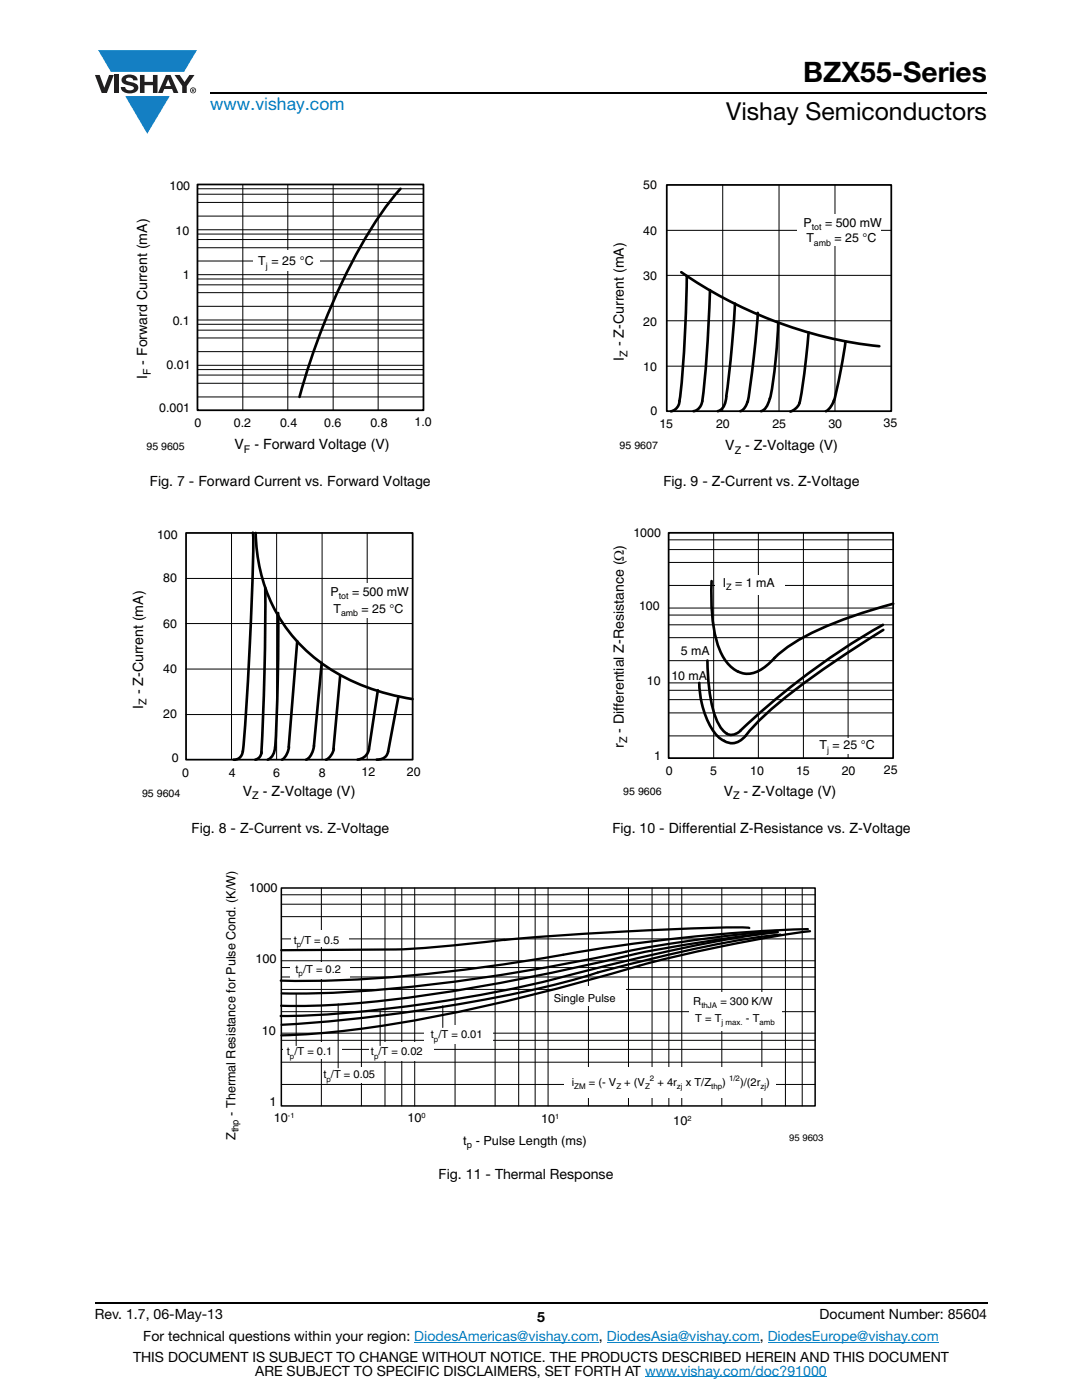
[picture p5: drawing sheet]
<svg xmlns="http://www.w3.org/2000/svg" width="216mm" height="279mm" viewBox="0 0 216 279" stroke-linecap="round" stroke-linejoin="round" font-family="sans-serif">
<g fill="#147fc3">
<path d="M19.6 10h19.7l-2.6 4.3h-1.1h-13.5z"/>
<path d="M25 19.2h8.9l-4.5 7.5z"/>
</g>
<g fill="#231f20">
<path d="M18.9 15h1l.9 2.5 1-2.5h.9l-1.4 3.6h-1z"/>
<path d="M22.9 15h.9v3.6h-.9z"/>
<path d="M24.6 15.3a2.1 2.1 0 0 1 2.8 .3l.1 .4h-.9a.79 .79 0 0 0-.7-.5 .79 .79 0 0 0-.8 .4l.3 .3 1 .2a1.08 1.08 0 0 1 1.2 1 1.08 1.08 0 0 1-1.1 1.2 1.73 1.73 0 0 1-2.4-1.2h.9a.96 .96 0 0 0 .8 .6 .96 .96 0 0 0 .9-.4 1.31 1.31 0 0 0-1.2-.6 1.03 1.03 0 0 1-1.1-.6 1.03 1.03 0 0 1 .2-1.1z"/>
<path d="M27.9 15h.9v1.3h1.7v-1.3h.9v3.6h-.9v-1.6h-1.7v1.6h-.9z"/>
<path d="M34.8 15h1.1l.9 1.4 1-1.4h1l-1.5 2.2v1.4h-.9v-1.4z"/>
<path d="M33.6 15.9l.5 1.3h-1.1zM33.1 15l-1.6 3.6h1l.3-.8h1.5l.3 .8h1l-1.6-3.6z"/>
<path d="M38.1 18a.46 .46 0 0 1 .9 0 .46 .46 0 0 1-.9 0zM37.9 18a.6 .6 0 0 0 1.2 0 .6 .6 0 0 0-1.2 0z"/>
<path d="M38.4 17.8h.2v.2h-.2zM38.3 17.7v.7h.1v-.3l.4 .3-.2-.3 .2-.2-.1-.2z"/>
</g>
<path d="M42 18.6h155M18.9 260h178.1" fill="none" stroke="#000" stroke-width=".36"/>
<path d="M82.7 267.9h36.8M121.1 267.9h30.5M128.7 274.8h36.3M153.2 267.9h34.1" fill="none" stroke="#007ec4" stroke-width=".2"/>
<path d="M39.4 36.8h45.1v45.1h-45.1z" fill="none" stroke="#000" stroke-width=".35"/>
<g fill="none" stroke="#000" stroke-width=".2">
<path d="M39.4 37.7h45.1M39.4 38.8h45.1M48.5 36.8v45.1M57.4 36.8v45.1M66.5 36.8v45.1M75.5 36.8v45.1M39.4 55.7h45.1M39.4 56.8h45.1M39.4 58.4h45.1M39.4 46.7h45.1M39.4 47.8h45.1M39.4 49.4h45.1"/>
<path d="M39.4 52.1h45.1M39.4 40.4h45.1M39.4 43.1h45.1M39.4 54.8h45.1M39.4 45.9h45.1M39.4 73.8h45.1M39.4 74.9h45.1M39.4 76.5h45.1M39.4 79.2h45.1M39.4 64.7h45.1M39.4 65.9h45.1M39.4 67.4h45.1"/>
<path d="M39.4 70.2h45.1M39.4 61.1h45.1M39.4 72.9h45.1M39.4 63.9h45.1"/>
</g>
<path d="M79.9 37.7a87.3 87.3 0 0 0-13.7 23.1l-3.4 8.8-3 9.6" fill="none" stroke="#000" stroke-width=".53"/>
<path d="M50.5 50h13.2v4h-13.2z" fill="#fff"/>
<path d="M37.1 106.4h45.2v45.2h-45.2z" fill="none" stroke="#000" stroke-width=".35"/>
<path d="M37.1 115.4h45.2M46.2 106.4v45.2M55.2 106.4v45.2M64.3 106.4v45.2M73.3 106.4v45.2M37.1 133.5h45.2M37.1 124.4h45.2M37.1 142.6h45.2" fill="none" stroke="#000" stroke-width=".2"/>
<g fill="none" stroke="#000" stroke-width=".53">
<path d="M50.5 106.3a387.4 387.4 0 0 1-1.1 30.4l-.9 13.3M51 106.4a32.3 32.3 0 0 0 21.6 30.5 47.1 47.1 0 0 0 9.7 2.6M52.9 117.3l-.1 17-.6 16.1M55.5 122.3l-.1 14.6-.5 12.2M59.3 128l-1.7 21.1M64.2 132.3l-1.6 16.6a3.6 3.6 0 0 1-1.5 2.7M67.9 134.8l-1.4 14.7M75.4 137.8l-1.8 11.7a2.49 2.49 0 0 1-2.2 2.1M79.5 139l-2 11a1.97 1.97 0 0 1-2.3 1.6M48.4 150a1.69 1.69 0 0 1-1.8 1.6M52.2 150.1l-.3 .9-.5 .4-.5 .2M54.9 149.1a2.57 2.57 0 0 1-1.5 2.5"/>
<path d="M57.7 149a3.6 3.6 0 0 1-1.4 2.6M66.6 149.4a2.96 2.96 0 0 1-1.6 2.2"/>
</g>
<path d="M64.6 116.4h14.8v6.9h-14.8z" fill-rule="evenodd" fill="#fff"/>
<path d="M133 36.9h44.8v45.2h-44.8z" fill="none" stroke="#000" stroke-width=".35"/>
<path d="M144.2 36.9v45.2M155.4 36.9v45.2M166.6 36.9v45.2M133 55h44.8M133 46h44.8M133 73.1h44.8M133 64h44.8" fill="none" stroke="#000" stroke-width=".2"/>
<path d="M135.9 54.3a85.8 85.8 0 0 0 39.6 14.8M137 55.1v.8a226.2 226.2 0 0 1-1.5 24.8l-.7 .9-.9 .5M141.7 57.9a199 199 0 0 1-1.7 22.7l-.4 .7a1.8 1.8 0 0 1-1.2 .8M144.9 79.1a2.82 2.82 0 0 1-1.7 3M146.7 60.6l-.7 9.4-1.1 9.1M151.2 62.4a198.9 198.9 0 0 1-2 17.8M153.6 79.5a3.1 3.1 0 0 1-1.7 2.6M155.3 64.6a99.4 99.4 0 0 1-1.7 15M161.3 66.3a119.5 119.5 0 0 1-1.9 14.4l-.7 .9-1 .5M166.4 79.9a4 4 0 0 1-1.6 2.2M168.7 68.2a106.3 106.3 0 0 1-2.4 12M149.1 80.2a2.7 2.7 0 0 1-1.4 1.9" fill="none" stroke="#000" stroke-width=".53"/>
<path d="M159 42.7h16.8v6.2h-16.8z" fill="#fff"/>
<path d="M133.4 106.3h44.8v45h-44.8z" fill="none" stroke="#000" stroke-width=".35"/>
<g fill="none" stroke="#000" stroke-width=".2">
<path d="M133.4 107.7h44.8M133.4 109.7h44.8M133.4 112.2h44.8M133.4 116.8h44.8M142.4 106.3v45M151.3 106.3v45M160.3 106.3v45M169.2 106.3v45M133.4 136.3h44.8M133.4 121.3h44.8M133.4 137.8h44.8M133.4 139.6h44.8"/>
<path d="M133.4 122.7h44.8M133.4 124.7h44.8M133.4 127.3h44.8M133.4 131.9h44.8M133.4 142.3h44.8M133.4 146.9h44.8"/>
</g>
<path d="M142 116a34.2 34.2 0 0 0 1.7 14 7.4 7.4 0 0 0 3.6 4M139.5 136.3a18 18 0 0 0 3.4 10.4 3.7 3.7 0 0 0 4.6 1.2l1.3-1.1M141.2 131.8a33.3 33.3 0 0 0 1.9 12.2 4 4 0 0 0 2.6 2.7 2.81 2.81 0 0 0 2.1-.9M176.2 124.7a146.2 146.2 0 0 0-28.4 21.1M176.3 125.7a159.8 159.8 0 0 0-24.1 17.5l-3.4 3.6M178.2 120.5a75.4 75.4 0 0 0-20 7.9l-2 1.4-1.6 1.5a7.9 7.9 0 0 1-5.4 3.2l-1-.1-.9-.4" fill="none" stroke="#000" stroke-width=".53"/>
<g fill="#fff">
<path d="M163.5 147.3h11.3v3.1h-11.3z"/>
<path d="M142.8 114.9h13.9v3.8h-13.9z"/>
</g>
<path d="M56.1 177.2h106.6v43.5h-106.6z" fill="none" stroke="#000" stroke-width=".3"/>
<g fill="none" stroke="#000" stroke-width=".2">
<path d="M56.1 178.6h106.5M64.1 177.2v43.5M72.1 177.2v43.5M76.8 177.2v43.5M80.2 177.2v43.5M82.8 177.2v43.5M90.8 177.2v43.5M98.8 177.2v43.5M103.5 177.2v43.5M106.8 177.2v43.5M109.4 177.2v43.5M117.4 177.2v43.5"/>
<path d="M125.4 177.2v43.5M130.1 177.2v43.5M133.5 177.2v43.5M136 177.2v43.5M144 177.2v43.5M152 177.2v43.5M156.7 177.2v43.5M160.1 177.2v43.5M56.1 193.1h106.5M56.1 195h106.5M56.1 197.5h106.5M56.1 180.5h106.5"/>
<path d="M56.1 182.9h106.5M56.1 187.4h106.5M56.1 191.7h106.6M56.1 207.6h106.5M56.1 209.4h106.5M56.1 212h106.5M56.1 216.4h106.5M56.1 201.9h106.5M56.1 206.2h106.6"/>
</g>
<g fill="#fff">
<path d="M58.1 185.7h11.5v3.3h-11.5z" fill-rule="evenodd"/>
<path d="M57.9 191.9h11.9v3.4h-11.9z" fill-rule="evenodd"/>
<path d="M56.5 208h11.8v3.3h-11.8z" fill-rule="evenodd"/>
<path d="M73.6 208h12.9v3.6h-12.9z" fill-rule="evenodd"/>
<path d="M84.7 204.6h13.6v3.6h-13.6z" fill-rule="evenodd"/>
<path d="M110.3 196.8h14.5v4h-14.5z" fill-rule="evenodd"/>
<path d="M137.5 198.1h18.5v7.6h-18.5z" fill-rule="evenodd"/>
</g>
<g fill="#fff">
<path d="M64.6 213h11.9v3.1h-11.9z"/>
<path d="M112.6 213h42.2v6.2h-42.2z"/>
</g>
<path d="M100.6 187.6l-10.7 1.1-9.2 .7-24.6 .2M149.5 185.2a272.6 272.6 0 0 0-25.4 .7l-13.4 .8-10.2 .9M155.1 185.8a271.4 271.4 0 0 0-31.5 4.4 352.9 352.9 0 0 1-60.7 8l-6.7 .1M155.1 186a317 317 0 0 0-28.3 4.4 380.9 380.9 0 0 1-57.3 10l-7.1 .3h-6.3M155.2 186a311.3 311.3 0 0 0-41.7 8.6 263.4 263.4 0 0 1-56.2 8.2h-1.3M155.8 186.5a225.7 225.7 0 0 0-34 6.9 279.8 279.8 0 0 1-51 9.9l-8.5 .8-6.1 .4M161.2 185.4a357.3 357.3 0 0 0-54.4 6.1 283 283 0 0 1-50.8 4.2M161.6 185.8a285.8 285.8 0 0 0-34 6.9 372.9 372.9 0 0 1-57.2 12.8l-7.5 .8-6.7 .3" fill="none" stroke="#000" stroke-width=".45"/>
<path d="M59.1 198.3v10.4M67.5 200.3v12.8M75.9 201.5v7.2M88.4 200.7v4.4" fill="none" stroke="#000" stroke-width=".2"/>
<text font-size="5.6" x="160.3" y="16.4">BZX55-Series</text>
<text font-size="4.9" x="144.9" y="24">Vishay Semiconductors</text>
<text font-size="3.5" fill="#007ec4" x="42" y="21.9">www.vishay.com</text>
<g font-size="2.8">
<text x="124.5" y="72" transform="rotate(-90 124.5 72)">I</text>
<text x="124.5" y="69.1" transform="rotate(-90 124.5 69.1)">- Z-Current (mA)</text>
<text x="29.4" y="75.7" transform="rotate(-90 29.4 75.7)">I</text>
<text x="29.4" y="72.8" transform="rotate(-90 29.4 72.8)">- Forward Current (mA)</text>
<text x="46.8" y="89.6">V</text>
<text x="50.8" y="89.6">- Forward Voltage (V)</text>
<text x="144.7" y="89.9">V</text>
<text x="148.7" y="89.9">- Z-Voltage (V)</text>
<text x="29.9" y="97">Fig. 7 - Forward Current vs. Forward Voltage</text>
<text x="132.4" y="97">Fig. 9 - Z-Current vs. Z-Voltage</text>
<text x="28.5" y="141.5" transform="rotate(-90 28.5 141.5)">I</text>
<text x="28.5" y="138.6" transform="rotate(-90 28.5 138.6)">- Z-Current (mA)</text>
<text x="124.5" y="149.2" transform="rotate(-90 124.5 149.2)">r</text>
<text x="124.5" y="146.2" transform="rotate(-90 124.5 146.2)">- Differential Z-Resistance (Ω)</text>
<text x="48.5" y="158.8">V</text>
<text x="52.4" y="158.8">- Z-Voltage (V)</text>
<text x="144.4" y="158.8">V</text>
<text x="148.4" y="158.8">- Z-Voltage (V)</text>
<text x="38.2" y="166.2">Fig. 8 - Z-Current vs. Z-Voltage</text>
<text x="122.2" y="166.2">Fig. 10 - Differential Z-Resistance vs. Z-Voltage</text>
<text x="87.5" y="235.4">Fig. 11 - Thermal Response</text>
<text x="18.9" y="263.3">Rev. 1.7, 06-May-13</text>
<text x="107.2" y="263.8">5</text>
<text x="163.6" y="263.3">Document Number: 85604</text>
<text x="28.6" y="267.7">For technical questions within your region: DiodesAmericas@vishay.com, DiodesAsia@vishay.com, DiodesEurope@vishay.com</text>
<text x="26.5" y="271.7">THIS DOCUMENT IS SUBJECT TO CHANGE WITHOUT NOTICE. THE PRODUCTS DESCRIBED HEREIN AND THIS DOCUMENT</text>
<text x="50.9" y="274.6">ARE SUBJECT TO SPECIFIC DISCLAIMERS, SET FORTH AT www.vishay.com/doc?91000</text>
</g>
<g font-size="2.5">
<text x="33.8" y="37.9">100</text>
<text x="128.3" y="37.7">50</text>
<text x="35" y="46.9">10</text>
<text x="128.3" y="47">40</text>
<text x="160.3" y="45.3">P</text>
<text x="164.6" y="45.3">= 500 mW</text>
<text x="51.5" y="53">T = 25 °C</text>
<text x="160.9" y="48.3">T</text>
<text x="166.5" y="48.3">= 25 °C</text>
<text x="36.5" y="55.7">1</text>
<text x="128.3" y="55.9">30</text>
<text x="34.5" y="64.9">0.1</text>
<text x="128.3" y="65.1">20</text>
<text x="33.3" y="73.6">0.01</text>
<text x="128.3" y="74.1">10</text>
<text x="31.8" y="82.3">0.001</text>
<text x="129.8" y="82.9">0</text>
<text x="38.8" y="85.3">0</text>
<text x="46.7" y="85.3">0.2</text>
<text x="55.9" y="85.3">0.4</text>
<text x="64.7" y="85.3">0.6</text>
<text x="73.9" y="85.3">0.8</text>
<text x="82.7" y="85.1">1.0</text>
<text x="131.6" y="85.5">15</text>
<text x="142.9" y="85.5">20</text>
<text x="154.1" y="85.5">25</text>
<text x="165.3" y="85.5">30</text>
<text x="176.3" y="85.3">35</text>
<text x="31.4" y="107.5">100</text>
<text x="126.4" y="107.1">1000</text>
<text x="32.6" y="116.1">80</text>
<text x="66" y="118.9">P</text>
<text x="70.3" y="118.9">= 500 mW</text>
<text x="144.2" y="117.1">I</text>
<text x="146.7" y="117.1">= 1 mA</text>
<text x="32.6" y="125.3">60</text>
<text x="66.5" y="122.3">T</text>
<text x="72.2" y="122.3">= 25 °C</text>
<text x="127.5" y="121.8">100</text>
<text x="135.8" y="130.8">5 mA</text>
<text x="32.6" y="134.2">40</text>
<text x="129.1" y="136.8">10</text>
<text x="134" y="135.7">10 mA</text>
<text x="32.6" y="143.3">20</text>
<text x="163.5" y="149.5">T = 25 °C</text>
<text x="34.3" y="152">0</text>
<text x="36.4" y="155">0</text>
<text x="45.7" y="155">4</text>
<text x="54.5" y="155">6</text>
<text x="63.7" y="155">8</text>
<text x="72.2" y="154.8">12</text>
<text x="81.2" y="154.8">20</text>
<text x="130.5" y="151.7">1</text>
<text x="132.9" y="154.7">0</text>
<text x="141.7" y="154.7">5</text>
<text x="149.7" y="154.7">10</text>
<text x="158.8" y="154.7">15</text>
<text x="168" y="154.7">20</text>
<text x="176.4" y="154.5">25</text>
<text x="49.7" y="178">1000</text>
<text x="51" y="192.2">100</text>
<text x="52.3" y="206.6">10</text>
<text x="53.8" y="220.8">1</text>
<text x="47" y="227.5" transform="rotate(-90 47 227.5)">Z</text>
<text x="47" y="222.7" transform="rotate(-90 47 222.7)">- Thermal Resistance for Pulse Cond. (K/W)</text>
<text x="54.6" y="223.9">10</text>
<text x="81.3" y="223.9">10</text>
<text x="108" y="224.1">10</text>
<text x="134.4" y="224.5">10</text>
<text x="92.5" y="228.5">t</text>
<text x="94.9" y="228.5">- Pulse Length (ms)</text>
</g>
<g font-size="2.2">
<text x="58.6" y="188.3">t /T = 0.5</text>
<text x="59" y="194.1">t /T = 0.2</text>
<text x="110.5" y="200">Single Pulse</text>
<text x="138.3" y="200.6">R</text>
<text x="143.7" y="200.6">= 300 K/</text>
<text x="152.1" y="200.6">W</text>
<text x="86" y="207.2">t /T = 0.01</text>
<text x="138.7" y="204">T = T</text>
<text x="148.8" y="204">- T</text>
<text x="57.2" y="210.6">t /T = 0.1</text>
<text x="64.5" y="215.2">t</text>
<text x="66" y="215.2">/T = 0.05</text>
<text x="74" y="210.6">t /T = 0.02</text>
<text x="114.1" y="216.7">i</text>
<text x="117.5" y="216.7">= (- V</text>
<text x="124.6" y="216.7">+ (V</text>
<text x="131.2" y="216.7">+ 4r</text>
<text x="136.8" y="216.7">x T/Z</text>
<text x="144.1" y="216.7">)</text>
<text x="147.7" y="216.7">)/(2r</text>
<text x="152.9" y="216.7">)</text>
</g>
<g font-size="2.1">
<text x="125.2" y="71.2" transform="rotate(-90 125.2 71.2)">Z</text>
<text x="30.1" y="74.9" transform="rotate(-90 30.1 74.9)">F</text>
<text x="29.2" y="89.7">95 9605</text>
<text x="123.6" y="89.6">95 9607</text>
<text x="48.7" y="90.3">F</text>
<text x="146.6" y="90.6">Z</text>
<text x="29.2" y="140.7" transform="rotate(-90 29.2 140.7)">Z</text>
<text x="125.2" y="148.3" transform="rotate(-90 125.2 148.3)">Z</text>
<text x="28.3" y="159.1">95 9604</text>
<text x="50.3" y="159.5">Z</text>
<text x="124.4" y="158.8">95 9606</text>
<text x="146.3" y="159.5">Z</text>
</g>
<g font-size="1.9">
<text x="47.6" y="226" transform="rotate(-90 47.6 226)">thp</text>
<text x="157.5" y="227.7">95 9603</text>
<text x="93.2" y="229.2">p</text>
</g>
<g font-size="1.8">
<text x="162" y="46">tot</text>
<text x="53.1" y="53.7">j</text>
<text x="162.4" y="49">amb</text>
<text x="67.6" y="119.6">tot</text>
<text x="144.9" y="117.8">Z</text>
<text x="68" y="123">amb</text>
<text x="165" y="150.3">j</text>
</g>
<g font-size="1.6">
<text x="59.2" y="189">p</text>
<text x="59.6" y="194.8">p</text>
<text x="139.9" y="201.2">thJA</text>
<text x="86.6" y="207.9">p</text>
<text x="144" y="204.6">j max.</text>
<text x="151.6" y="204.6">amb</text>
<text x="57.9" y="211.3">p</text>
<text x="65.1" y="215.9">p</text>
<text x="74.6" y="211.3">p</text>
<text x="129.7" y="215.8">2</text>
<text x="145.5" y="215.8">1/2</text>
<text x="114.6" y="217.3">ZM</text>
<text x="123" y="217.3">Z</text>
<text x="128.7" y="217.3">Z</text>
<text x="135.1" y="217.3">zj</text>
<text x="141.9" y="217.3">thp</text>
<text x="151.8" y="217.3">zj</text>
</g>
<g font-size="1.5">
<text x="57.5" y="223">-1</text>
<text x="84.1" y="223">0</text>
<text x="110.8" y="223.2">1</text>
<text x="137.2" y="223.7">2</text>
</g>
</svg>
